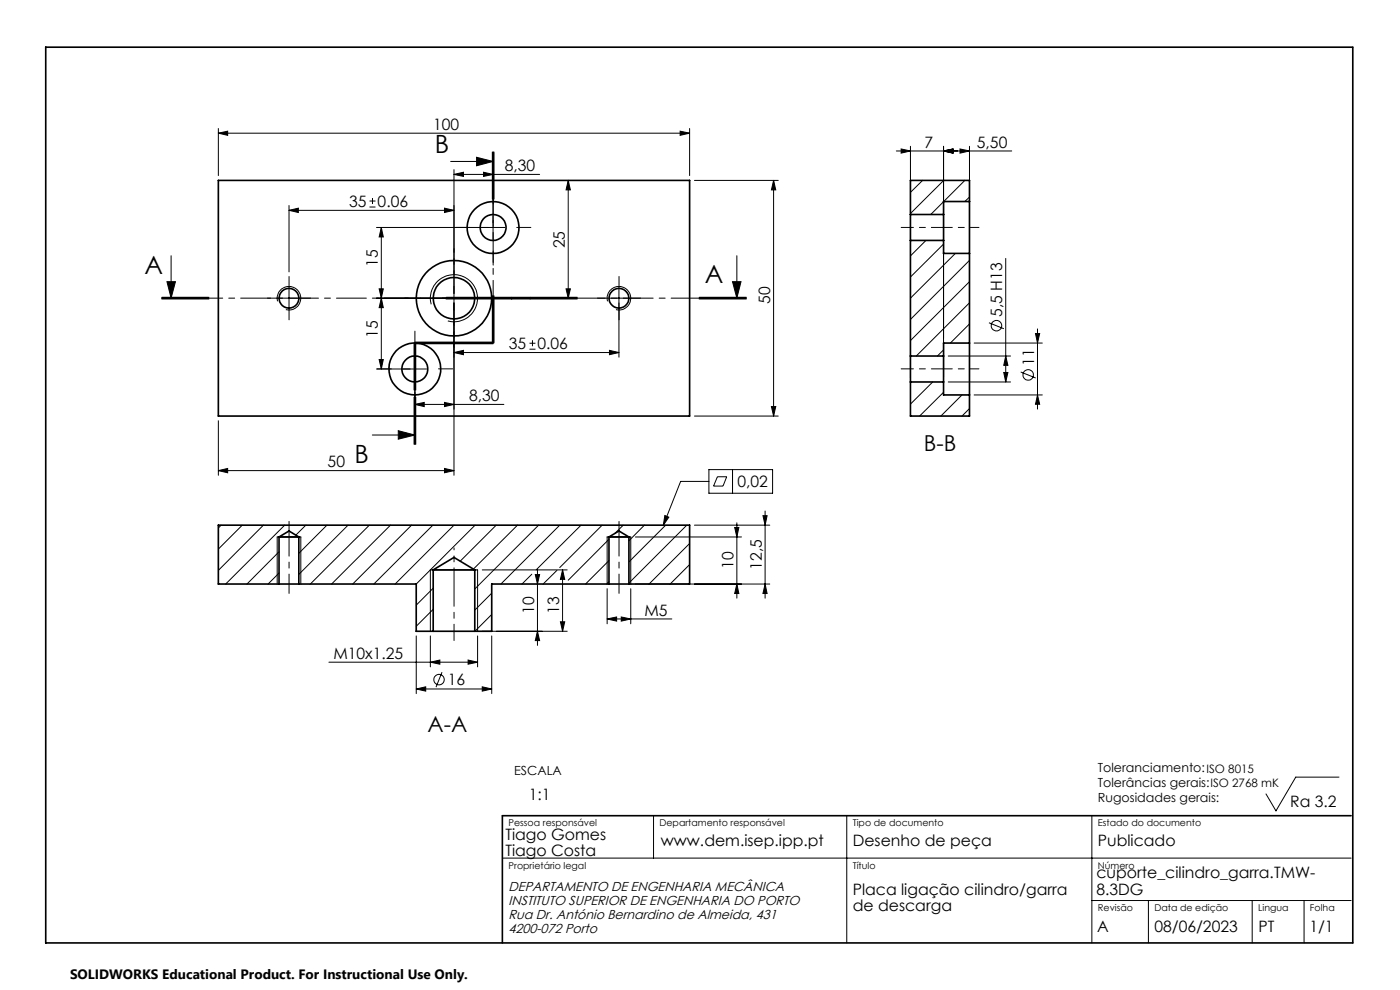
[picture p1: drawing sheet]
<svg xmlns="http://www.w3.org/2000/svg" width="297mm" height="210mm" viewBox="0 0 297 210" stroke-linecap="round" stroke-linejoin="round" font-family="sans-serif">
<g fill="none" stroke="#000" stroke-width=".35">
<path d="M9.7 10h277.3v190h-277.3zM46.3 38.3h100v50h-100zM193.1 45.5v5.5M193.1 51h7.1M193.1 51v24.5M193.1 45.5h7.1M200.2 45.5v5.5M200.2 51v2.8h5.5M205.7 42.7v11.1M205.7 42.7v-4.4h-12.6v7.2M205.7 42.7h-5.5v2.8M205.7 53.8v19"/>
<path d="M193.1 75.5v5.5M193.1 75.5h7.1M200.2 75.5v5.5M205.7 72.8v11M205.7 72.8h-5.5v2.7M193.1 81v7.3h12.6v-4.5M193.1 81h7.1M200.2 81v2.8h5.5M59.2 113.9h4.2M59.2 113.9l2.1-1.3 2.1 1.3M59.2 113.9v10M63.4 113.9v10"/>
<path d="M129.2 113.9h4.2M129.2 113.9l2.1-1.3 2.1 1.3M129.2 113.9v10M133.4 113.9v10M59.2 123.9h4.2M59.2 123.9h-12.9v-12.5h100v12.5h-12.9M63.4 123.9h24.9v10h3.6M91.9 120.9h8.8M91.9 133.9h8.8M91.9 120.9l4.4-2.7 4.4 2.7M91.9 120.9v13M100.7 120.9v13"/>
<path d="M129.2 123.9h4.2M129.2 123.9h-24.9v10h-3.6M286.6 173h-180v27"/>
<circle cx="104.6" cy="48.3" r="5.5"/>
<circle cx="104.6" cy="48.3" r="2.75"/>
<circle cx="61.3" cy="63.3" r="2.09"/>
<circle cx="88" cy="78.3" r="2.75"/>
<circle cx="88" cy="78.3" r="5.5"/>
<circle cx="96.3" cy="63.2" r="4.4"/>
<circle cx="96.3" cy="63.3" r="8"/>
<circle cx="131.3" cy="63.3" r="2.1"/>
</g>
<g fill="none" stroke="#000" stroke-width=".21">
<path d="M46.3 28.2l2-.4v.9zM46.3 27.3v9.9M46.3 28.2h100M95.6 34.2h9M96.3 37l2-.5v.9zM96.3 36v64.8M96.3 37h18.2M101.1 33.4l3.5 .8-3.5 1zM102.6 36.5l2 .5-2 .4zM104.4 32.2v10M104.6 36v14.8M104.6 32.2v10"/>
<path d="M104.8 32.2v10M120.5 38.3v24.9M120.5 38.3l.5 2h-.9zM144.3 27.8l2 .4-2 .5zM146.3 27.3v9.9M147.3 38.3h17.8M164.1 38.3v50M164.1 38.3l.5 2h-.9zM190.1 32h24.5M191.2 31.6l1.9 .4-1.9 .5zM193.1 31v49M195.7 38.3l-2.6 2.5"/>
<path d="M200.2 32l2-.4v.9zM200.2 31v49M200.2 38.3l-7.1 7M203.7 31.6l2 .4-2 .5zM204.7 38.3l-7.3 7.2M205.7 31v40.7M35.4 59.8h1.8l-.9 3.4zM36.3 54.2v9M61.3 44.6l2-.4v.9zM61.3 43.6v14.1M61.3 44.6h35M78.4 43.9h1.3"/>
<path d="M78.4 42.6h1.3M79 42v1.3M79.9 48.3h27.2M80.9 48.3l.4 2h-.9zM80.9 48.3v30M94.3 44.2l2 .4-2 .5zM155.4 59.8h1.8l-.9 3.4zM156.3 54.2v9M196.4 51l-3.3 3.3M200.2 51.8l-7.1 7M202.7 53.8l-9.6 9.4M205.7 55.2l-12.6 12.6"/>
<path d="M205.7 59.8l-12.6 12.4M205.7 41.8l-1 .9M213.4 54.8v26.2M34.3 63.2h10M34.3 63.1h10M34.3 63.4h10M58.8 63.2h5M58.9 63.9a2.51 2.51 0 0 1 2.2-3.1 2.51 2.51 0 0 1 2.7 2.7 2.51 2.51 0 0 1-3.2 2.2M61.3 60.8v4.9M79.9 78.3h10.6M80.4 61.3h.9l-.4 1.9zM80.4 76.3h.9l-.4 2z"/>
<path d="M80.9 63.2l.4 2.1h-.9zM87.8 72.7v10M88 72.9h16.6M88 72.6h16.6M88.2 72.7v10M91.5 64.5a5 5 0 0 1 4.4-6.2 5 5 0 0 1 5.4 5.4 5 5 0 0 1-6.3 4.4M94.6 63.1h27.9M94.6 63.4h17.9M96.3 74.8l2-.5v.9zM96.3 74.8h35M104.4 62.7v10M104.6 62.7v10h-16.6v21.5"/>
<path d="M104.8 62.7v10M112.3 74.1h1.3M112.3 72.8h1.3M112.5 63.4h10zM113 72.2v1.2M120.1 61.3h.9l-.5 1.9zM122.5 63.2h-42.6M128.8 63.2h5M128.9 63.9a2.5 2.5 0 0 1 2.2-3.1 2.5 2.5 0 0 1 2.7 2.7 2.5 2.5 0 0 1-3.1 2.2M129.3 74.3l2 .5-2 .4zM131.3 60.8v15M148.3 63.2h10"/>
<path d="M148.3 63.1h10M148.3 63.4h10M200.2 74.2l-1.3 1.3M201.2 75.5h13.2M205.7 64.2l-11.3 11.3M205.7 68.7l-4.1 4.1M206.7 72.8h14.4M209.8 68.5l3.2 1.2M212.9 79h.9l-.4 2zM213.4 75.5l.4 2h-.9zM216.5 78.9l3.2 1.3M219.7 70.8h.9l-.5 2z"/>
<path d="M220.1 69.8v17M46.3 99.8l2-.4v.9zM46.3 89.2v11.6M46.3 99.8h50M79 92.3h9M84.5 91.4l3.5 .9-3.5 .9zM87.8 84.2v10M88 85.8l2-.4v.8zM88 85.8h18.9M88.2 84.2v10M94.3 85.4l2 .4-2 .4zM94.3 99.4l2 .4-2 .5z"/>
<path d="M147.3 88.3h17.8M150.4 99.6h13.5v5h-13.5zM155.4 99.6v5M163.7 86.2h.9l-.5 2.1zM193.4 81l-.3 .2M197.9 81l-4.8 4.7M200.2 83.2l-5.1 5.1M201.2 81h13.2M204.1 83.8l-4.5 4.5M205.7 86.7l-1.6 1.6M206.7 83.8h14.4M220.1 83.8l.5 2h-.9z"/>
<path d="M46.9 111.4l-.6 .6M51.4 111.4l-5.1 5.1M55.9 111.4l-9.6 9.6M58.8 113.9v10M59.2 117l-6.8 6.9M60.4 111.4l-12.5 12.5M63.8 113.9v10M64.9 111.4l-2.1 2.1M69.4 111.4l-6 6M73.8 111.4l-10.4 10.4M78.4 111.4l-12.6 12.5M82.8 111.4l-12.5 12.5"/>
<path d="M87.3 111.4l-12.5 12.5M91.8 111.4l-12.5 12.5M96.3 111.4l-12.5 12.5M100.8 111.4l-12.5 12.5M105.3 111.4l-7.7 7.7M109.8 111.4l-9.4 9.3M114.3 111.4l-13.6 13.5M118.7 111.4l-12.4 12.5M123.3 111.4l-9.6 9.5M127.7 111.4l-9 9M128.8 113.9v10M129.2 114.4l-8.7 8.7"/>
<path d="M129.2 118.9l-5 5M132.2 111.4l-1.7 1.7M133.8 113.9v10M134.8 113.9h22.5M136.7 111.4l-3.3 3.3M141 109.4l.9 .3-1.2 1.7zM141.1 111.5l-7.7 7.7M145.7 111.4l-12.3 12.3M146.3 115.3l-8.6 8.6M146.3 119.8l-4.1 4.1M147.3 111.4h16M150.4 102.1h-6l-3.7 9.3"/>
<path d="M152.2 101.1h2l-.8 2h-2zM155.9 111.9h.8l-.4 2zM156.3 110.9v16M161.9 109.4h.8l-.4 2zM162.3 108.4v18.5M59.2 121.6l-2.3 2.3M88.3 134.9v12.2M91.3 120.9v13M91.3 134.9v6.6M91.9 124.8l-3.6 3.6M91.9 129.2l-3.6 3.6M91.9 133.8l-.1 .1"/>
<path d="M101.3 120.9v13M101.3 134.9v6.6M102.3 133.9h18M102.3 120.9h18M104.3 125.8l-3.6 3.6M104.3 130.3l-3.5 3.6M104.3 134.9v12.2M112.8 121.8l-2.1 2.1M113.6 121.9h.9l-.5 2zM114 120.9v16M114 133.9l.5 2h-.9zM118.1 121l-2.9 2.9"/>
<path d="M118.9 131.9h.9l-.5 2zM119.3 120.9l.5 2h-.9zM119.3 120.9v13M128.8 131.3l2-.4v.9zM128.8 124.9v7.4M128.8 131.3h13.7M129.2 123.4l-.5 .5M131.8 130.9l2 .4-2 .5zM133.8 124.9v7.4M134.8 123.9h28.5M156.3 123.9l.4 2h-.8zM162.3 123.9l.4 2h-.8z"/>
<path d="M69.8 140.5h31.5M88.3 146.1l2-.4v.9zM88.3 146.1h16M91.3 140.5l2-.5v.9zM93.8 142.6l-1.3 3.2M99.3 140l2 .5-2 .4zM102.3 145.7l2 .4-2 .5zM138.6 173v9M179.6 173v27M231.6 173v27M284.1 164.8h-9.2l-4.2 7.2-2.1-3.6M106.6 182h180"/>
<path d="M231.6 191h55M243.6 191v9M265.6 191v9M276.6 191v9"/>
<circle cx="211.4" cy="69.1" r="1.12"/>
<circle cx="218.1" cy="79.5" r="1.12"/>
<circle cx="93.2" cy="144.2" r="1.11"/>
</g>
<path d="M58.8 113.9h5M128.8 113.9h5M91.3 120.9h10" fill="none" stroke="#000" stroke-width=".25"/>
<g fill="none" stroke="#000" stroke-width=".21" stroke-dasharray="15.2 1.3 1.3 1.3">
<path d="M99.6 48.2h-3M104.6 43.2v-3M104.6 53.2v3M109.6 48.2h3M58.8 63.2h-2.1M61.3 60.7v-2.1M61.3 65.7v2.1M63.8 63.2h2.1M83 78.2h-3M88 73.2v-3M93 78.2h3M128.8 63.2h-2.1"/>
<path d="M131.3 60.7v-2.1M131.3 65.7v2.1M133.8 63.2h2.1M88 83.2v3M61.3 113.9v-3.3M131.3 113.9v-3.3"/>
</g>
<path d="M96.3 58.2v-5.5M91.3 63.2h-5.5M96.3 68.2v5.5M101.3 63.2h5.5" fill="none" stroke="#000" stroke-width=".21" stroke-dasharray="15.2 1.3 1.3 1.3" stroke-dashoffset="14.4"/>
<path d="M158.3 63.2h-45.8" fill="none" stroke="#000" stroke-width=".21" stroke-dasharray="6.3 1.3 1.3 1.3" stroke-dashoffset=".6"/>
<path d="M112.5 63.2h-7.9" fill="none" stroke="#000" stroke-width=".21" stroke-dasharray="6.3 1.3 1.3 1.3" stroke-dashoffset="4.3"/>
<path d="M104.6 63.2h-70.3" fill="none" stroke="#000" stroke-width=".21" stroke-dasharray="6.3 1.3 1.3 1.3" stroke-dashoffset="3.6"/>
<path d="M88 94.2v-21.5" fill="none" stroke="#000" stroke-width=".21" stroke-dasharray="6.3 1.3 1.3 1.3" stroke-dashoffset="2.6"/>
<path d="M88 72.7h16.6" fill="none" stroke="#000" stroke-width=".21" stroke-dasharray="6.3 1.3 1.3 1.3"/>
<path d="M104.6 72.7v-40.5" fill="none" stroke="#000" stroke-width=".21" stroke-dasharray="6.3 1.3 1.3 1.3" stroke-dashoffset="3.2"/>
<path d="M200.2 48.2h-9M200.2 78.2h-9" fill="none" stroke="#000" stroke-width=".21" stroke-dasharray="15.2 1.3 1.3 1.3" stroke-dashoffset="12.6"/>
<path d="M200.2 48.2h7.5M200.2 78.2h7.5" fill="none" stroke="#000" stroke-width=".21" stroke-dasharray="15.2 1.3 1.3 1.3" stroke-dashoffset="13.4"/>
<path d="M61.3 113.9v12M131.3 113.9v12" fill="none" stroke="#000" stroke-width=".21" stroke-dasharray="15.2 1.3 1.3 1.3" stroke-dashoffset="11.1"/>
<path d="M96.3 120.9v-4.7" fill="none" stroke="#000" stroke-width=".21" stroke-dasharray="15.2 1.3 1.3 1.3" stroke-dashoffset="14.8"/>
<path d="M96.3 120.9v15" fill="none" stroke="#000" stroke-width=".21" stroke-dasharray="15.2 1.3 1.3 1.3" stroke-dashoffset="7.5"/>
<g fill="#000">
<path d="M141 109.4l.9 .3-1.2 1.7z"/>
<path d="M96.3 37l2-.5v.9zM102.6 36.5l2 .5-2 .4zM88 85.8l2-.4v.8zM94.3 85.4l2 .4-2 .4zM128.8 131.3l2-.4v.9zM131.8 130.9l2 .4-2 .5zM91.3 140.5l2-.5v.9zM99.3 140l2 .5-2 .4zM88.3 146.1l2-.4v.9zM102.3 145.7l2 .4-2 .5z"/>
<path d="M144.3 27.8l2 .4-2 .5zM46.3 28.2l2-.4v.9zM94.3 99.4l2 .4-2 .5zM46.3 99.8l2-.4v.9z"/>
<path d="M191.2 31.6l1.9 .4-1.9 .5zM200.2 32l2-.4v.9zM200.2 32l2-.4v.9zM203.7 31.6l2 .4-2 .5z"/>
<path d="M94.3 44.2l2 .4-2 .5zM61.3 44.6l2-.4v.9z"/>
<path d="M80.4 61.3h.9l-.4 1.9zM80.9 48.3l.4 2h-.9zM80.4 76.3h.9l-.4 2zM80.9 63.2l.4 2.1h-.9z"/>
<path d="M129.3 74.3l2 .5-2 .4zM96.3 74.8l2-.5v.9z"/>
<path d="M155.4 59.8h1.8l-.9 3.4zM35.4 59.8h1.8l-.9 3.4z"/>
<path d="M84.5 91.4l3.5 .9-3.5 .9zM101.1 33.4l3.5 .8-3.5 1z"/>
<path d="M163.7 86.2h.9l-.5 2.1zM164.1 38.3l.5 2h-.9zM120.1 61.3h.9l-.5 1.9zM120.5 38.3l.5 2h-.9z"/>
<path d="M212.9 79h.9l-.4 2zM213.4 75.5l.4 2h-.9z"/>
<path d="M220.1 83.8l.5 2h-.9zM219.7 70.8h.9l-.5 2z"/>
<path d="M162.3 123.9l.4 2h-.8zM161.9 109.4h.8l-.4 2zM156.3 123.9l.4 2h-.8zM155.9 111.9h.8l-.4 2zM114 133.9l.5 2h-.9zM113.6 121.9h.9l-.5 2zM118.9 131.9h.9l-.5 2zM119.3 120.9l.5 2h-.9z"/>
</g>
<g font-size="5.3">
<text x="92.2" y="32.4">B</text>
<text x="30.7" y="58.2">A</text>
<text x="149.5" y="60.1">A</text>
<text x="75.2" y="98.2">B</text>
</g>
<g font-size="4.7">
<text x="196" y="95.8">B-B</text>
<text x="90.7" y="155.2">A-A</text>
</g>
<g font-size="3.3">
<text x="91.9" y="27.5">100</text>
<text x="196.1" y="31.3">7</text>
<text x="207.2" y="31.3">5,50</text>
<text x="107.1" y="36.2">8,30</text>
<text x="74" y="43.8">35</text>
<text x="80.1" y="43.8">0.06</text>
<text x="119.8" y="52.7" transform="rotate(-90 119.8 52.7)">25</text>
<text x="80.2" y="56.6" transform="rotate(-90 80.2 56.6)">15</text>
<text x="163.4" y="64.5" transform="rotate(-90 163.4 64.5)">50</text>
<text x="80.2" y="71.6" transform="rotate(-90 80.2 71.6)">15</text>
<text x="212.6" y="67.2" transform="rotate(-90 212.6 67.2)">5,5 H13</text>
<text x="108" y="74">35</text>
<text x="114" y="74">0.06</text>
<text x="219.4" y="77.7" transform="rotate(-90 219.4 77.7)">11</text>
<text x="99.5" y="85.1">8,30</text>
<text x="69.5" y="99.1">50</text>
<text x="156.4" y="103.4">0,02</text>
<text x="155.6" y="120.7" transform="rotate(-90 155.6 120.7)">10</text>
<text x="161.6" y="120.9" transform="rotate(-90 161.6 120.9)">12,5</text>
<text x="113.3" y="130.3" transform="rotate(-90 113.3 130.3)">10</text>
<text x="118.6" y="130.3" transform="rotate(-90 118.6 130.3)">13</text>
<text x="136.7" y="130.6">M5</text>
<text x="70.7" y="139.7">M10x1.25</text>
<text x="95" y="145.4">16</text>
<text x="112.2" y="169.7">1:1</text>
<text x="273.7" y="171.3">Ra 3.2</text>
<text x="107.2" y="178.1">Tiago Gomes</text>
<text x="140.2" y="179.5">www.dem.isep.ipp.pt</text>
<text x="180.9" y="179.5">Desenho de peça</text>
<text x="232.9" y="179.5">Publicado</text>
<text x="107.2" y="181.6">Tiago Costa</text>
<text x="180.9" y="189.8">Placa ligação cilindro/garra</text>
<text x="232.6" y="186.3">cuporte_cilindro_garra.TMW-</text>
<text x="232.6" y="189.8">8.3DG</text>
<text x="180.9" y="193.3">de descarga</text>
<text x="232.8" y="197.7">A</text>
<text x="244.9" y="197.7">08/06/2023</text>
<text x="267" y="197.7">PT</text>
<text x="277.8" y="197.7">1/1</text>
</g>
<text font-size="2.9" x="14.9" y="207.6">SOLIDWORKS Educational Product. For Instructional Use Only.</text>
<g font-size="2.8">
<text x="107.9" y="192">INSTITUTO SUPERIOR DE ENGENHARIA DO PORTO</text>
<text x="107.9" y="189">DEPARTAMENTO DE ENGENHARIA MECÂNICA</text>
<text x="107.9" y="198">4200-072 Porto</text>
<text x="107.9" y="195">Rua Dr. António Bernardino de Almeida, 431</text>
</g>
<g font-size="2.7">
<text x="109.1" y="164.4">ESCALA</text>
<text x="232.9" y="163.8">Toleranciamento:ISO 8015</text>
<text x="232.9" y="167">Tolerâncias gerais:ISO 2768 mK</text>
<text x="232.9" y="170.1">Rugosidades gerais:</text>
</g>
<g font-size="2">
<text x="107.9" y="175.3">Pessoa responsável</text>
<text x="139.9" y="175.3">Departamento responsável</text>
<text x="180.9" y="175.3">Tipo de documento</text>
<text x="232.9" y="175.1">Estado do documento</text>
<text x="107.9" y="184.3">Proprietário legal</text>
<text x="180.9" y="184.3">Título</text>
<text x="232.9" y="184.3">Número</text>
<text x="232.9" y="193.3">Revisão</text>
<text x="244.9" y="193.3">Data de edição</text>
<text x="266.9" y="193.3">Lingua</text>
<text x="277.9" y="193.3">Folha</text>
</g>
</svg>
